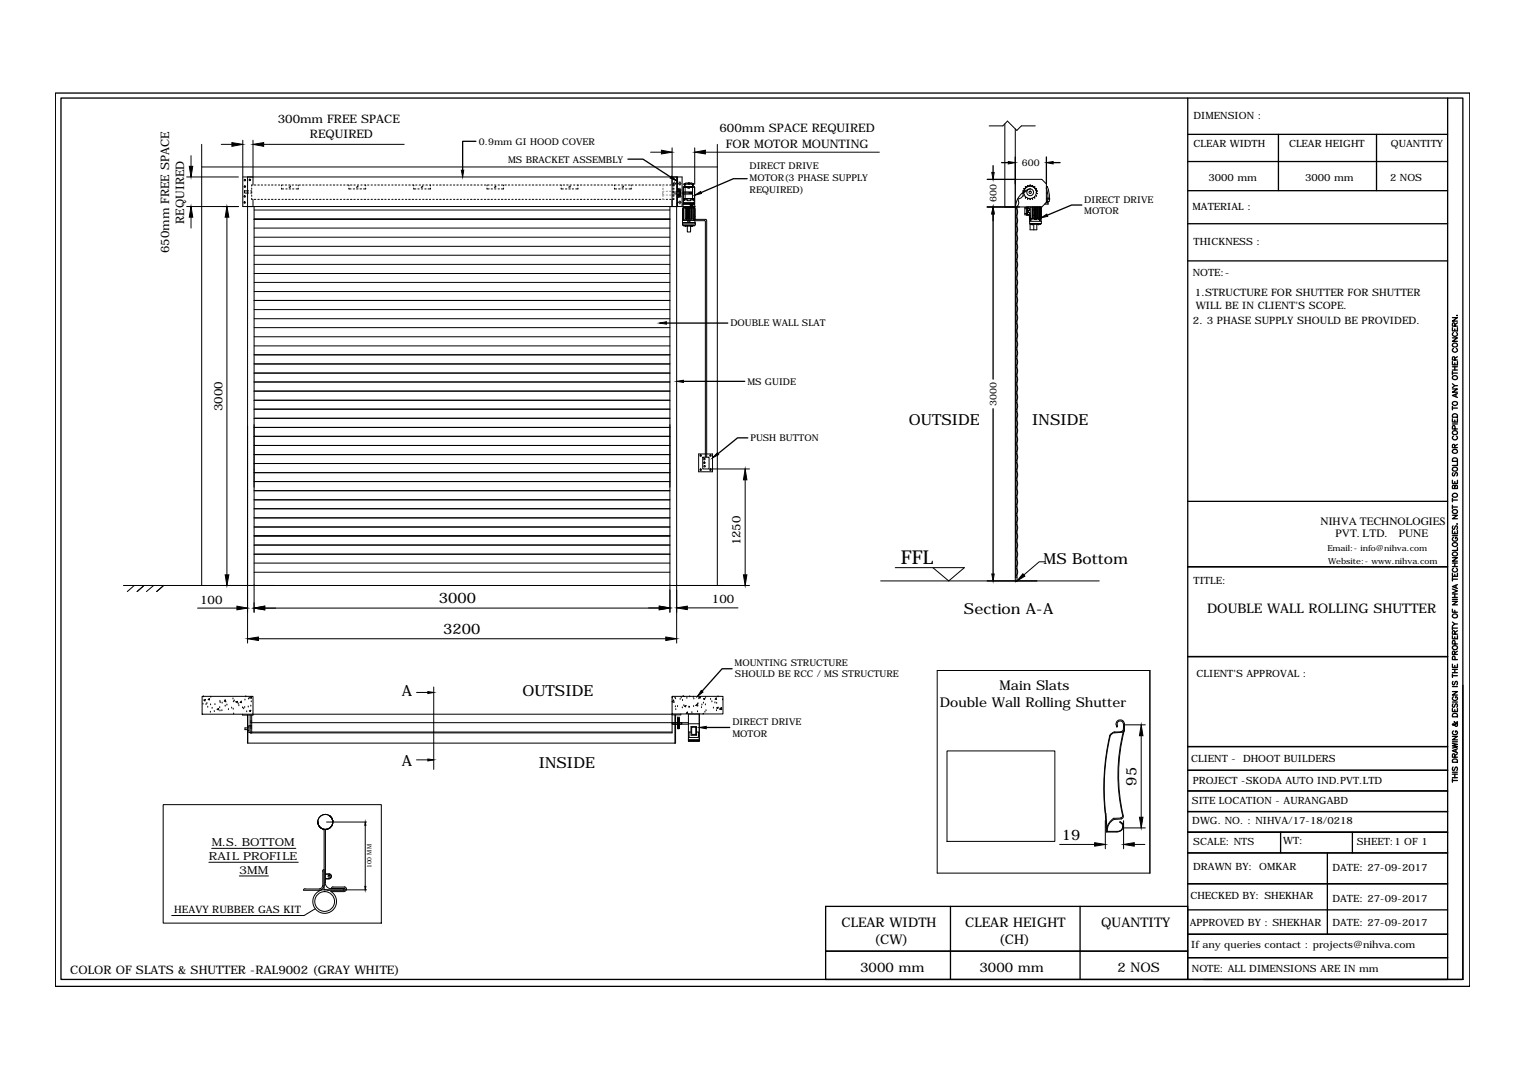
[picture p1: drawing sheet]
<svg xmlns="http://www.w3.org/2000/svg" width="297mm" height="210mm" viewBox="0 0 297 210" stroke-linecap="round" stroke-linejoin="round" font-family="sans-serif">
<!-- layer: 0 -->
<g fill="none" stroke="#000" stroke-width=".19">
<path d="M36.3 34.5h10.1M37.2 30.3v2.1M39.3 28.1v85.9M39.3 32.5h100.3M43.1 28.1h2M47.3 27.3v7.1M47.3 34.5h85.5v5.7h-85.5zM47.6 37.2h.6v.4h-.6zM48.2 34.5v90.7M48.2 37.6h.2M48.2 37.2h.2M48.8 37.2h.2"/>
<path d="M49 36.6v.3M49 37.3v.2l-.2 .1M49 38v.2M49 38.6v.2h.1M49.1 36h-.1v.2M49.2 27.3v8.7M49.2 38.8v1.4M49.5 36h.3M49.5 38.8h.3M50.2 36h.3M50.2 38.8h.3M50.9 36h.2"/>
<path d="M50.9 38.8h.2M51.3 28.1h27.4M51.5 36h.3M51.5 38.8h.3M52.2 36h.3M52.2 38.8h.3M52.8 36h.3M52.8 38.8h.3M53.5 36h.3M53.5 38.8h.3M54.2 36h.3M54.2 38.8h.3"/>
<path d="M54.8 36.6v.2h.4M54.8 36v.2M54.9 36h.2M54.9 38.8h.2M55.5 36h.3M55.5 38.8h.3M55.6 36.8h.3M56.2 36h.3M56.2 38.8h.3M56.3 36.4l.1 .1M56.3 36.8h.3M56.4 36.3l.1 .1"/>
<path d="M56.5 36.4h.1M56.9 36h.2M56.9 38.8h.2M57 36.8h.2M57.5 36h.3M57.5 38.8h.3M58.1 36.6v.2h-.5M58.1 36v.2M58.2 36h.3M58.2 38.8h.3M58.9 36h.3M58.9 38.8h.3"/>
<path d="M59.5 36h.3M59.5 38.8h.3M60.2 36h.3M60.2 38.8h.3M60.9 36h.2M60.9 38.8h.2M61.5 36h.3M61.5 38.8h.3M62.2 36h.3M62.2 38.8h.3M62.9 36h.2M62.9 38.8h.2"/>
<path d="M63.6 36h.2M63.6 38.8h.2M64.2 36h.3M64.2 38.8h.3M64.9 36h.3M64.9 38.8h.3M65.5 36h.3M65.5 38.8h.3M66.2 36h.3M66.2 38.8h.3M66.9 36h.3M66.9 38.8h.3"/>
<path d="M67.5 36h.3M67.5 38.8h.3M67.9 36.6v.2h.4M67.9 36v.2M68.2 36h.3M68.2 38.8h.3M68.8 36.8h.2M68.9 36h.2M68.9 38.8h.2M69.4 36.4l.1 .1M69.4 36.8h.3M69.6 36.3l.1 .1"/>
<path d="M69.6 36h.2M69.6 38.8h.2M69.7 36.4h.1M70.1 36.8h.3M70.2 36h.3M70.2 38.8h.3M70.9 36h.3v.2M70.9 38.8h.3M71.2 36.6v.2h-.4M71.6 36h.2M71.6 38.8h.2M72.2 36h.3"/>
<path d="M72.2 38.8h.3M72.9 36h.3M72.9 38.8h.3M73.5 36h.3M73.5 38.8h.3M74.2 36h.3M74.2 38.8h.3M74.9 36h.3M74.9 38.8h.3M75.6 36h.2M75.6 38.8h.2M76.3 36h.2"/>
<path d="M76.3 38.8h.2M76.9 36h.3M76.9 38.8h.3M77.6 36h.2M77.6 38.8h.2M78.2 36h.3M78.2 38.8h.3M78.9 36h.3M78.9 38.8h.3M79.6 36h.3M79.6 38.8h.3M80.2 36h.3v.2"/>
<path d="M80.2 38.8h.3M80.5 36.6v.2h.5M80.9 36h.3M80.9 38.8h.3M81.3 36.8h.3M81.6 36h.2M81.6 38.8h.2M82 36.4l.1 .1M82 36.8h.3M82.1 36.3l.2 .1M82.3 36.4h.1M82.3 36h.2"/>
<path d="M82.3 38.8h.2M82.7 36.8h.2M82.9 36h.3M82.9 38.8h.3M83.6 36h.2M83.6 38.8h.2M83.8 36.6v.2h-.5M83.8 36v.2M84.3 36h.2M84.3 38.8h.2M84.9 36h.3M84.9 38.8h.3"/>
<path d="M85.6 36h.3M85.6 38.8h.3M86.2 36h.3M86.2 38.8h.3M86.9 36h.3M86.9 38.8h.3M87.6 36h.3M87.6 38.8h.3M88.3 36h.2M88.3 38.8h.2M88.9 36h.3M88.9 38.8h.3"/>
<path d="M89.6 36h.2M89.6 38.8h.2M90.3 36h.2M90.3 38.8h.2M90.9 36h.3M90.9 38.8h.3M91.6 36h.3M91.6 38.8h.3M92.3 36h.3M92.3 38.8h.3M92.9 36h.3M92.9 38.8h.3"/>
<path d="M93.6 36h.3M93.6 38.8h.3M94.3 36h.2M94.3 38.8h.2M94.8 36.6v.2h.4M94.8 36v.2M94.9 36h.3M94.9 38.8h.3M95.6 36h.3M95.6 36.8h.3M95.6 38.8h.3M96.2 36.4l.2 .1"/>
<path d="M96.3 36h.2M96.3 36.8h.2M96.3 38.8h.2M96.4 36.3l.1 .1M96.5 36.4h.1M97 36h.2M97 36.8h.2M97 38.8h.2M97.6 36h.3M97.6 38.8h.3M98 36.6v.2h-.4M98 36v.2"/>
<path d="M98.3 36h.3M98.3 38.8h.3M98.9 36h.3M98.9 38.8h.3M99.6 36h.3M99.6 38.8h.3M100.3 36h.3M100.3 38.8h.3M100.9 36h.3M100.9 38.8h.3M101.6 36h.3M101.6 38.8h.3"/>
<path d="M102.3 36h.2M102.3 38.8h.2M103 36h.2M103 38.8h.2M103.6 36h.3M103.6 38.8h.3M104.3 36h.3M104.3 38.8h.3M105 36h.2M105 38.8h.2M105.6 36h.3M105.6 38.8h.3"/>
<path d="M106.3 36h.3M106.3 38.8h.3M106.9 36h.3M106.9 38.8h.3M107.6 36h.3M107.6 38.8h.3M108.3 36h.3M108.3 38.8h.3M109 36h.2v.2M109 38.8h.2M109.2 36.6v.2h.5M109.6 36h.3"/>
<path d="M109.6 38.8h.3M110.1 36.8h.2M110.3 36h.3M110.3 38.8h.3M110.7 36.4l.1 .1M110.7 36.8h.3M110.9 36.3l.1 .1M111 36.4h.1M111 36h.2M111 38.8h.2M111.4 36.8h.2M111.6 36h.3"/>
<path d="M111.6 38.8h.3M112.3 36h.3M112.3 38.8h.3M112.5 36.6v.2h-.4M112.5 36v.2M113 36h.3M113 38.8h.3M113.6 36h.3M113.6 38.8h.3M114.3 36h.3M114.3 38.8h.3M115 36h.2"/>
<path d="M115 38.8h.2M115.6 36h.3M115.6 38.8h.3M116.3 36h.3M116.3 38.8h.3M117 36h.2M117 38.8h.2M117.7 36h.2M117.7 38.8h.2M118.3 36h.3M118.3 38.8h.3M119 36h.3"/>
<path d="M119 38.8h.3M119.6 36v.2M119.6 36.6v.2h.4M119.6 36h.3M119.6 38.8h.3M120.3 36h.3M120.3 38.8h.3M120.4 36.8h.3M121 36h.3M121 38.8h.3M121.1 36.4l.1 .1M121.1 36.8h.2"/>
<path d="M121.3 36.3v.1M121.3 36.4h.1M121.6 36h.3M121.6 38.8h.3M121.8 36.8h.2M122.3 36h.3M122.3 38.8h.3M122.9 36v.2M122.9 36.6v.2h-.5M123 36h.2M123 38.8h.2M123.7 36h.2"/>
<path d="M123.7 38.8h.2M124.3 36h.3M124.3 38.8h.3M125 36h.3M125 38.8h.3M125.7 36h.2M125.7 38.8h.2M126.3 36h.3M126.3 38.8h.3M126.6 29.6h2.1M127 36h.3M127 38.8h.3"/>
<path d="M127.6 36h.3M127.6 38.8h.3M128.3 36h.3M128.3 38.8h.3M129 36h.3M129 38.8h.3M129.7 36h.2M129.7 38.8h.2M130.4 36h.2M130.4 38.8h.2M130.8 28.8v9.9M130.8 38.8v1.4"/>
<path d="M131 36.2v-.2h.2v.2M131 38.6v.2h.2v-.2M131 37.5v-.2h.2v.2l.5 .1M131 38.2v-.2h.2v.2M131 36.6v.3M131.2 36.6v.3M131.7 34.5v90.7M131.7 35.6h.2M131.7 39.6h.2M131.9 34.5v5.7M132.9 37.4h1.9v.4h-1.9M132.9 37.3v.5"/>
<path d="M133 39.8l-.1 .4M133 36.4v3.2h2.2v-3.2M133 38.7h.1M133 36.4v2.3M133 38.7h2.2M133.1 36.4h.8h-.5v2.3h1.4v-2.3h-.5h.4v-.1h-1.3v.1h.5v.2M133.1 38.7h.1M133.1 38.7l.2 .1-.3 .2v.5h2.1v-.4M133.2 35.8l1.4-.2 .4 .2v.2l-.4-.1-1.4 .1zM133.2 35.8l-.1 .2h.2M133.2 36v.3h1.7v-.3M133.3 38.9h.4"/>
<path d="M133.4 38.7h1.4M133.4 35.9v.4M133.5 35.9l-.3 .1M133.7 38.7h.8v.4h-.8zM133.9 35.7l.1 .1zM134 35.6h.3v.3h-.3zM134.1 37.5l.6 .1zM134.2 36.6h-.3M134.3 35.7l.1 .1zM134.3 39.8h-1.4v-.2h2.3v.2h-.3M134.3 39.6h.6v.2h-.6zM134.3 39.6l.1 .2z"/>
<path d="M134.3 39.8h.6v.2h-.6zM134.4 39.8h.4zM134.4 39.8v.2M134.5 38.9h.4M134.6 35.9l.4 .1M134.8 39.6l.1 .2zM134.8 35.9v.4M134.8 39.8v.2M134.9 36v.3M135 35.8l.1 .2h-.2M135 38.7l-.2 .1 .3 .3M135.1 38.7h.1"/>
<path d="M135.1 36.4h-.8v.2M135.2 36.4h-2.2M135.2 36.4v2.3M135.2 39.8l.1 .4M135.2 28.8v7.1M137.3 29.6h33.9M139.6 28.1v85.9M192.5 24.5h2.7l.9-.9 1.8 1.8 .9-.9h2.7M195.6 24.1v16.2h7.2l.9-.9v-3.6l-.9-.9h-5.2M197.6 25.1v88.1h.4v-72.9M198.1 38.8a1.08 1.08 0 0 1-.4 1.6M199.1 37.2l.2 .2-.2 .3"/>
<path d="M199.1 37.7l.3 .1-.1 .3M199.3 36.8l.1 .3-.3 .1M199.3 38.2h.3v.4l.3-.1 .1 .3M199.6 36.4v.3h-.3M200 38.7v.1M200 36.1l-.1 .3h-.3M200 38.8l.3-.2 .2 .3M200.1 36.8a1.1 1.1 0 0 1-.9 .6 1.08 1.08 0 0 1-1.1 1.3M200.5 36l-.2 .3-.3-.2M200.5 38.8h.1M200.5 36.1h.1M200.5 36.8a3.9 3.9 0 0 0-2.8 3.6"/>
<path d="M200.5 36l.2 .3 .3-.2M201 38.8l-.3-.2-.2 .3M201 36.1l.1 .3 .3-.1M201.4 38.5h-.3l-.1 .2M201.4 38.6h.1M201.4 36.4h.1M201.4 36.4v.3h.3M201.7 38.2h-.3v.3M201.7 36.8l-.1 .3 .3 .1-.2 .2 .2 .3M201.7 36.7h.1M201.8 38.1l-.1 .1M201.8 37.4a1.25 1.25 0 0 0-1.3-1.2 1.25 1.25 0 0 0-1.2 1.2"/>
<path d="M201.9 37.7l-.3 .1 .1 .3M201.9 37.7h.1M203.6 39.5h.4v.3h-.7M203.6 36.6l.3 .7 .1 1.2M203.7 38.6h.6v.2h-.6M203.7 36.3h.2M203.7 39.2h.5M203.8 36.3l.4 1.3 .1 1M203.9 39.3v.2M204 38.8l-.1 .4M204.1 39.2l-.4 .1M204.3 38.8l-.1 .4"/>
<path d="M36.3 40.2h10.1M37.2 42.3v2.1M44.2 42.3v69.6M49.5 40.2v79M49.5 40.9h80.9M49.5 58.5h80.9M49.5 42.7h80.9M49.5 56.8h80.9M49.5 55h80.9M49.5 53.3h80.9M49.5 51.5h80.9M49.5 49.7h80.9"/>
<path d="M49.5 48h80.9M49.5 46.2h80.9M49.5 44.4h80.9M130.4 40.2v79M132.9 42.9h2.4v.5h-2.4h2.5v.5h-2.5zM132.9 42.9h2.3M132.9 40.2v.2h2.4v-.2M132.9 40.2h2.4M133 43.8h2.2v.2h-2.2zM133 40.3h.4v.1h-.4zM133 40.3l.1 .1zM133.1 40.6v2.1"/>
<path d="M133.1 40.6h-.2v2.1l.2 .1M133.1 40.4v2.5l-.2-.1v-2.2l.2-.1M133.3 40.3l.1 .1zM133.4 44l.2 .1zM133.4 40.2h1.4v.2h-1.4zM133.4 40.5h1.4v2.2h-1.4zM133.6 40.5v2.2v-2.2M133.8 44h.6v1.2h-.6zM133.9 42.9h.4v.2h-.4zM133.9 40.5v2.2zM133.9 42.9l.1 .2zM134 40.5l.1 2.2z"/>
<path d="M134.2 42.9l.1 .2zM134.3 40.5v2.2zM134.4 40h.4M134.5 40.5l.1 2.2zM134.6 44l.2 .1zM134.8 40.3h.4v.1h-.4zM134.8 40.3l.1 .1zM135 40.6l.1 .1-.1 2M135 40.6h.2v2.1l-.2 .1M135 40.4v2.5l.3-.1v-2.2l-.3-.1M135.1 40.3l.1 .1zM135.3 42.7h2.1l.1 .2"/>
<path d="M135.3 43h1.8M137.1 42.9l.2 .2M137.3 43.1v45.9M137.6 42.9v46.1M197.7 49a1.08 1.08 0 0 1 0 1.7 1.08 1.08 0 0 1 0 1.7 1.13 1.13 0 0 1 0 1.7M197.7 54.2a1.08 1.08 0 0 1 0 1.7 1.08 1.08 0 0 1 0 1.7M197.7 57.6a1.08 1.08 0 0 1 0 1.7 1.08 1.08 0 0 1 0 1.7M197.7 40.4a1.08 1.08 0 0 1 0 1.7 1.08 1.08 0 0 1 0 1.7M197.7 43.8a1.08 1.08 0 0 1 0 1.7M197.7 45.6a1.08 1.08 0 0 1 0 1.7 1.08 1.08 0 0 1 0 1.7M197.7 40.4v72M197.7 40.5h.1"/>
<path d="M199.5 41.6h.3M199.5 40.6h.3M199.8 40.4h-.3v1.4h.3M199.8 40.3v1.6h.8M200 40.3v1.6M200.2 40.3v.3M200.2 41.1v.2M200.2 41.8v.1M200.4 42.6v.9h2.3v-.4M200.4 42.6h2.3M200.5 42.6h.2v.2h-.2zM200.5 41.9v.5l.1 .1"/>
<path d="M200.5 42.5l-.1 .1M200.5 43.5v1.2h1.3v-1M200.5 42.8h.2zM200.5 42.8l.2 .2zM200.5 41.9l.1 .5M200.6 40.3v2.3l-.2-.1v-.6M200.8 43.7l.3 .1zM200.9 43.7h.1M200.9 40.3v2.3M201 40.3v2.3M201.1 40.3v2.3M201.2 43.7v1"/>
<path d="M201.3 40.3v.5M201.3 40.9v1M201.3 42v.6M201.4 40.3v.5M201.4 40.9v1M201.4 42v.6M201.4 42.6h.4v.2h-.4zM201.5 40.3v2.3M201.6 40.3v2.3M201.7 40.3v2.3M201.9 40.3v2.1M201.9 42.5v.1"/>
<path d="M202 40.3v2.1M202 42.5v.1M202 43.7l.2 .1zM202.2 42.6h.3v.2h-.3zM202.2 40.3v2.3M202.3 42.8h.2zM202.3 40.3v2.3M202.4 42.8l.1 .2zM202.4 40.3v2.3M202.5 40.3l.2 .1v2.1l-.2 .1zM202.5 40.4v2M202.5 40.3l.1 .1v2l-.1 .1"/>
<path d="M202.6 43.5v.2h-2.1M202.7 40.3v2.8h-2.3M49.5 67.4h80.9M49.5 65.6h80.9M49.5 63.8h80.9M49.5 62.1h80.9M49.5 60.3h80.9M49.5 79.7h80.9M49.5 77.9h80.9M49.5 76.2h80.9M49.5 74.4h80.9M49.5 72.6h80.9"/>
<path d="M49.5 70.9h80.9M49.5 69.1h80.9M197.7 61a1.08 1.08 0 0 1 0 1.7M197.7 62.8a1.08 1.08 0 0 1 0 1.7M197.7 64.5a1.08 1.08 0 0 1 0 1.6M197.7 66.2a1.08 1.08 0 0 1 0 1.7 1.08 1.08 0 0 1 0 1.7M197.7 69.6a1.08 1.08 0 0 1 0 1.7M197.7 71.4a1.08 1.08 0 0 1 0 1.6 1.08 1.08 0 0 1 0 1.7M197.7 74.8a1.08 1.08 0 0 1 0 1.7M197.7 76.5a1.08 1.08 0 0 1 0 1.7M197.7 78.2a1.08 1.08 0 0 1 0 1.7M197.7 79.9a1.08 1.08 0 0 1 0 1.7 1.08 1.08 0 0 1 0 1.7"/>
<path d="M49.5 99.1h80.9M49.5 97.3h80.9M49.5 95.5h80.9M49.5 93.8h80.9M49.5 92h80.9M49.5 90.3h80.9M49.5 88.5h80.9M49.5 86.7h80.9M49.5 85h80.9M49.5 83.2h80.9M49.5 81.4h80.9M136 88.4h2.7v3.5h-2.7z"/>
<path d="M136.8 89h1.2v2.3h-1.2zM138.2 91.3h7.7M145 93.4v18.5M197.7 83a1.08 1.08 0 0 1 0 1.7M197.7 84.7a1.08 1.08 0 0 1 0 1.7 1.08 1.08 0 0 1 0 1.7M197.7 88.2a1.08 1.08 0 0 1 0 1.7M197.7 89.9a1.08 1.08 0 0 1 0 1.7 1.08 1.08 0 0 1 0 1.7M197.7 93.3a1.08 1.08 0 0 1 0 1.7 1.08 1.08 0 0 1 0 1.7M197.7 96.8a1.08 1.08 0 0 1 0 1.6M197.7 98.5a1.08 1.08 0 0 1 0 1.7 1.08 1.08 0 0 1 0 1.7M24 114h121.9M26.1 114l-1.3 1.2"/>
<path d="M28 114l-1.3 1.2M29.9 114l-1.4 1.2M31.8 114l-1.3 1.2M38.5 118.4h7.6M49.5 111.4h80.9M49.5 109.6h80.9M49.5 107.9h80.9M49.5 106.1h80.9M49.5 104.4h80.9M49.5 102.6h80.9M49.5 100.8h80.9M51.5 118.4h76.8"/>
<path d="M126.3 118.4h2M133.8 118.4h9.9M171.4 113.1h42.6M174.3 110.5h13.4l-3 2.6-3.1-2.6M197.6 112.4h.4M197.7 101.9a1.08 1.08 0 0 1 0 1.7 1.08 1.08 0 0 1 0 1.7M197.7 105.3a1.08 1.08 0 0 1 0 1.7M197.7 107.1a1.08 1.08 0 0 1 0 1.7 1.08 1.08 0 0 1 0 1.7M197.7 110.5a1.08 1.08 0 0 1 0 1.7M203.4 109.4h-1.1l-3 2.5M39.3 135.6h9.9v3.5h-9.9zM39.5 137.1h.1"/>
<path d="M39.6 135.7h.1M39.7 136.3l.3-.1-.1 .3zM40.1 137.2h.1M40.3 137h.1M40.4 137.7h.1M40.5 136.2l.2-.2 .1 .3zM41 138.7h.1M41 137.2h.1M41 135.8h.1M41.3 137.9h.1M41.7 138.6h.1M41.8 137.2h.1"/>
<path d="M42.3 138.1l.3-.1-.1 .2zM42.8 137.8h.1M42.8 138.4h.1M42.8 136.6h.1M42.9 136.8h.1M43.2 138.4h.1M43.2 136.9h.1M43.8 137.5h.1M43.8 136.3l.1 .2h-.2zM44 136.7h.1M44.2 137.3h.1M44.5 138.2h.1"/>
<path d="M45.1 137.9h.1M45.4 136.1h.1M45.4 138.1h.1M45.4 136.7h.1M45.5 139h.1M45.6 136.5h.1M45.9 136.7l.3-.1v.2zM46.4 137.1h.1M46.5 137.4h.1M47 136.5v.3h-.2zM47.2 137.8h.1M47.2 139.1v.1h2v-.1h81.6"/>
<path d="M47.4 138h.1M47.6 137.8h.1M47.7 136.3h.1M47.9 135.7h.1M48 138.6h.1M48.2 139.2v5.5M48.3 137.7h.1M48.4 136.1h.1M48.5 138.4l.3-.1-.1 .3zM48.8 137.5h.1M48.9 135.6l-.3 .3 .4 .1-.1-.4M48.9 136.7h.1"/>
<path d="M49 139.2v3.5M50.3 124.4h79.3M81.1 134.8h2.2M84.4 133.8v16M130.8 135.6h9.9v3.4h-9.9zM130.8 139v3.7h-82.1v-3.5M130.8 135.7l.2-.1-.2 .2M131.1 136.3l.1 .4h-.4zM131.4 135.9h.1M131.4 139.2v5.5M131.5 137.6h.1M131.5 136.1h.1"/>
<path d="M131.5 139.2v5.5h-83.3v-5.5M131.5 138.2h.1M131.9 137.6h.1M131.9 140h.3M131.9 139.9h.3M131.9 139.8h.1M132.2 139.8h.1M132.4 136.2h.1M132.5 139v.2h-1.7M132.6 135.9h.1M132.8 137.8h.1M132.9 136.4h.1"/>
<path d="M133 135.6h.1M133 135.6h.2M133.1 137.4h.1M133.2 137.5l.3-.1-.1 .2zM133.7 136h.1M133.8 138.6v.3h-.2zM134 139h2.1M134.1 137.7h.1M134.2 137.7h.1M134.3 135.7h.1M134.7 138.8h.1M134.9 135.8h.1"/>
<path d="M135 137.6h.1M135.1 136.1h.1M135.4 137.4l.4-.4v.5zM135.8 138.6h.1M135.9 137h.1M136 136.1h.1M136.3 135.6v.3h-.2zM136.5 137.8h.1M136.6 137.3h.1M136.8 139l.1-.1v.1M136.9 136.9h.1M136.9 136.1l.3-.1-.1 .2z"/>
<path d="M137.2 138.7h.1M137.3 137.2h.1M137.3 135.8h.1M137.4 138.4h.1M138.3 136.2h.1M138.6 136.7h.1M138.9 137.9h.1M139.2 136.9h.1M139.4 135.9l.1 .3-.3-.1zM139.5 138.4h.1M139.5 136.9h.1M139.5 137.8l.3-.1-.1 .3z"/>
<path d="M139.8 135.7h.1M140.1 138.1l.3-.3 .1 .4zM140.2 138h.1M140.6 136.3h.1M182.4 130.6h41.4v39.4h-41.4zM31.8 156.7h42.4v23h-42.4zM48.2 141.7h-.5v.4h.5M48.2 141.6h.2M48.2 142.2h.2M48.7 141.8h.3M48.7 140.4h.3M48.7 140.7h82.1"/>
<path d="M48.7 141.5h.3M48.8 142.7h.1M49 141.3h-.6v1.3h.3M49 142.5h81.8M64.1 158.8a1.46 1.46 0 0 1-.1 2.5 1.46 1.46 0 0 1-2.1-1.3M81.1 148h2.2M130.8 140.7v.3h1.1v-1.2h.3v1.2h.5v-.3h-.5v1.2h-.3v-1.2zM131.9 141.3h.3M131.9 141.8h.3M131.9 140.1h.3M131.9 140.3h.3M131.9 140.4h.3"/>
<path d="M131.9 140.6h.3M131.9 140.8h.3M131.9 141h.3M131.9 141.1h.3M131.9 141.4h.3M131.9 141.6h.3M131.9 140.9h.3M131.9 141.5h.3M134 140.7h-3v.3h3M184.3 146.2h21v17.6h-21zM215.2 158.4l.2 3.6h2.1M215.2 159.8v5.5"/>
<path d="M215.3 158.4l.2 3.5h2a.99 .99 0 0 0 .9-1.5M216 143.2a46 46 0 0 0-.9 15.1M216.1 143.3a44.7 44.7 0 0 0-.9 15M216.9 159.6a2.39 2.39 0 0 0-1.4 2.3M217 142.5l-.6 .3-.4 .4M217 142.6l-.5 .2-.4 .5M217.2 141.2a.83 .83 0 0 1 .8-1 .83 .83 0 0 1 .9 .9v1.2M217.3 141.2l.1 .3M218.1 159.3h-1.3a3.1 3.1 0 0 0-1.4 2M218.3 142.5h-1.3M218.3 159.5l-1.4 .1M218.5 142.5l.3-.2a34.4 34.4 0 0 0-.2 16.5"/>
<path d="M218.5 142.6l-1.6 .1M218.5 158.7a.44 .44 0 0 1-.4 .6M218.6 142.1l-.4 .4M218.7 158.9a.44 .44 0 0 1-.4 .5M218.7 141a.64 .64 0 0 0-.9-.6 .64 .64 0 0 0-.3 1l-.1 .2-.1-.1M218.7 142.3a34.4 34.4 0 0 0-.2 16.4M218.7 141v1.2M218.7 159.8v5.5M218.9 141.1h4M222.1 143.3v15.8M40.7 167.9h17.4M41.2 165.2h16.4"/>
<path d="M46.6 170.6h5.7M59.1 173.4h3.1M59.4 173.1h2.8M59.4 173.1h-.2l-.1 .2M61.4 177l-2.2 1.3h-25.8M61.9 160.1h.1M62.5 161.2a1.46 1.46 0 0 1 .2-2.5 1.46 1.46 0 0 1 2.1 1.3 1.46 1.46 0 0 0-2.2-1.2 1.46 1.46 0 0 0 0 2.5M62.8 172.4a.61 .61 0 0 1-.6 .7M62.8 169.6v2.9M62.9 161.4l.1 .2 .1 11.7h3.8M63 172.4a.87 .87 0 0 1-.8 .9M63.1 169.3l-.2 .1-.1 .3"/>
<path d="M63.3 171.9a1.21 1.21 0 0 0 .8 1.1h2.9M63.3 170.2h.7a.4 .4 0 0 1 .4 .4 .4 .4 0 0 1-.4 .4l-.7 .1M63.3 161.5v10.4M63.3 170.2h.8M63.3 171.2h.8M63.6 160.1h7.7M63.8 173.3a2.31 2.31 0 0 0-2.9 2.6 2.31 2.31 0 0 0 3.6 1.5 2.31 2.31 0 0 0-.1-3.8M63.8 173.4h3.2M64 170.1a.49 .49 0 0 1 .5 .5 .49 .49 0 0 1-.5 .5M64.4 173.6h2.6M64.8 172.7l-.3 .3M64.8 160h.1"/>
<path d="M64.8 172.7h2.2M66.7 173l.2 .2M67 172.9l.2 .2-.2 .2M67 172.7a.44 .44 0 0 1 .5 .4 .44 .44 0 0 1-.5 .5M67.2 173.3h4.1M71.1 160.7v11.9M206.3 164.4h6.8M217.9 160.1l.1-.1 .6 .4M218 160.1l.4 .3M218.5 160.3a1.12 1.12 0 0 1-1.1 1.7M218.8 161.2h4.1M220.8 164.4h2.1"/>
<circle cx="47.6" cy="39.4" r=".15"/>
<circle cx="47.6" cy="38.2" r=".15"/>
<circle cx="47.7" cy="35.1" r=".15"/>
<circle cx="47.7" cy="36.3" r=".15"/>
<circle cx="48.6" cy="35" r=".15"/>
<circle cx="131.3" cy="35.8" r=".19"/>
<circle cx="132.3" cy="35.8" r=".19"/>
<circle cx="132.3" cy="39.4" r=".19"/>
<circle cx="132.3" cy="38.2" r=".19"/>
<circle cx="132.3" cy="37" r=".19"/>
<circle cx="133.1" cy="38.8" r=".11"/>
<circle cx="133.1" cy="38.8" r=".06"/>
<circle cx="134.1" cy="36.5" r=".06"/>
<circle cx="134.1" cy="35.7" r=".06"/>
<circle cx="135" cy="38.8" r=".11"/>
<circle cx="135" cy="38.8" r=".06"/>
<circle cx="200.5" cy="37.4" r=".66"/>
<circle cx="200.5" cy="37.4" r=".23"/>
<circle cx="200.2" cy="40.8" r=".19"/>
<circle cx="200.2" cy="40.8" r=".23"/>
<circle cx="200.2" cy="41.6" r=".23"/>
<circle cx="201.3" cy="40.8" r=".06"/>
<circle cx="201.3" cy="41.9" r=".06"/>
<circle cx="202" cy="42.4" r=".06"/>
<circle cx="136.4" cy="88.7" r=".15"/>
<circle cx="136.4" cy="91.5" r=".15"/>
<circle cx="137.1" cy="90.1" r=".15"/>
<circle cx="137.1" cy="89.4" r=".15"/>
<circle cx="137.2" cy="90.8" r=".15"/>
<circle cx="138.3" cy="88.7" r=".15"/>
<circle cx="138.3" cy="91.5" r=".15"/>
<circle cx="63.2" cy="175.5" r="1.93"/>
<circle cx="64" cy="170.6" r=".19"/>
</g>
<g fill="#000" stroke="#000" stroke-width=".19">
<path d="M36.8 32.4h.7l-.3 2.1zM45.1 27.8l2.2 .3-2.2 .4zM49.2 28.1l2.1-.3v.7zM89.8 33.1h.5l-.2 1.4zM128.7 29.3l2.1 .3-2.1 .4zM130.7 34.3l1 .9-1.3-.5zM135.2 38l1.2-.7 .1 .4zM135.2 29.6l2.1-.3v.7zM193.1 33.6h.4l-.2 1.3zM196.3 31.5l1.3 .2-1.3 .2zM203.7 31.7l1.3-.2v.4zM37.2 40.2l.3 2.1h-.7z"/>
<path d="M44.2 40.2l.3 2.1h-.7zM193.3 40.3l.2 1.4h-.4zM202.6 42.4l1.2-.7 .1 .4zM128.4 62.9l1.3-.2v.4zM131.7 74.3l1.3-.3v.5zM139.6 88.2l.3 .3-1.2 .7zM145 91.3l.4 2.1h-.7zM43.8 111.9h.7l-.3 2.1zM46.1 118l2.1 .4-2.1 .3zM49.5 118.4l2-.4v.7zM128.3 118l2.1 .4-2.1 .3zM131.7 118.4l2.1-.4v.7z"/>
<path d="M144.7 111.9h.7l-.4 2.1zM193.1 111.8h.4l-.2 1.3zM199.1 111.7l.4 .5-1.5 .9zM48.2 124.4l2.1-.4v.7zM83.3 134.7l1.1 .1-1.1 .2zM129.6 124l2.1 .4-2.1 .3zM136.5 134.5l.3 .2-1 .9zM83.3 147.8l1.1 .2-1.1 .2zM136.1 141.6l1.4-.2v.5zM222.1 141.1l.4 2.2h-.7zM221.8 159.1h.7l-.4 2.1zM71.1 160.1l.1 .6h-.2z"/>
<path d="M71 172.6h.2l-.1 .7zM213.1 164.1l2.1 .3-2.1 .4zM218.7 164.4l2.1-.3v.7z"/>
</g>
<!-- layer: WALL -->
<path d="M134 139v5.3M136.1 139v5.3h-2.1h2.1zM134 144.3h2.1M134 144.2h2.1M134 144h2.1M134 140.9h2.1M134.5 141.5h1.1v1.7h-1.1zM134.5 142.5h-.4v1.1h1.8v-1.1h-.3M134.6 141.6h.8v1.4h-.8zM135.6 141.5v1.7" fill="none" stroke="#000" stroke-width=".19"/>
<!-- layer: 0 -->
<g fill="none" stroke="#4c4c4c" stroke-width=".19">
<path d="M131 35.8h.5M131.3 35.4v.2M131.3 35.7v.1M131.3 35.9v.2M132 35.8h.6M132.1 37h.5M132.1 38.2h.5M132.1 39.4h.5M132.3 35.3v.3M132.3 35.7v.4M132.3 36.6v.2M132.3 36.9v.4"/>
<path d="M132.3 37.8v.3M132.3 38.1v.4M132.3 39.1v.7"/>
</g>
<path d="M129.1 37.3h.1M129.3 37.3h-.3v.6l.3 .1M129.7 37.3h.2M129.7 38h.2M130.3 37.3h.3M130.3 38h.3M131 37.3h3.8v.6l-3.8 .1M131.2 37.3h.1M134.8 37.5h-2.2v.2h2.2" fill="none" stroke="#959595" stroke-width=".19"/>
<path d="M129 36.1v.1M129 36.7v.2M129 37.6v-.3h.1v.3M129 38v.2M129 38.7v.1M129 37.9h.1M129.1 36.1v.1M129.1 36.7v.2M129.1 38v.2M129.1 38.7v.1" fill="none" stroke="#b2b2b2" stroke-width=".19"/>
<g fill="none" stroke="#000" stroke-width=".25">
<path d="M10.8 18.1h275.3v174h-275.3zM11.9 19.1h272.8v171.6h-272.8zM231.2 19.1v171.6h50.6v-171.6M92.6 27.5h-2.5v5.6M122.2 31h3l5.4 3.5M131.9 36.7h.1v1.7h-.1zM131.9 36.9h.1M131.9 37.1h.1M131.9 38.1h.1M131.9 38.3h.1M131.9 37.3h.5M131.9 37.9h.5"/>
<path d="M132 37h.3v1.2h-.3M132.3 37.3h.1v.7h-.4M132.3 37.6h.1M145.4 34.8h-2.6l-6.3 2.7M192.2 34.9h5.5M193.3 32.3v1.3M195 31.7h1.3M197.6 30.6v5.2M203.7 30.6v5.2M205 31.7h1.3M210.6 39.9h-2l-4.8 2M231.2 26.2h50.6"/>
<path d="M231.2 37.1h50.6M231.2 31.5h50.6M248.8 26.2v10.9M267.9 26.2v10.9M192.2 40.3h6.2M193.3 41.7v32.1M231.2 43.6h50.6M231.2 50.8h50.6M129.7 62.9h12M133 74.3h12M193.3 79.6v32.2M282.7 75.7h1l-1 .7h1"/>
<path d="M282.7 70.4v.6h1v-.6M282.7 65.8h1l-1 .7h1M282.7 63.8v.6h1v-.6M282.7 61.8h1l-1 .7h1M282.7 72.3v.7M282.7 79.1v.7M282.7 79.5h1M282.7 74.7l.5 .4M282.7 72.6h1M282.7 72.1h1M282.7 71.4h1M282.9 67.9a.42 .42 0 0 0 0 .6 .42 .42 0 0 0 .6 0 .42 .42 0 0 0 0-.6"/>
<path d="M282.9 64.8a.42 .42 0 0 0 0 .6 .42 .42 0 0 0 .6 0 .42 .42 0 0 0 0-.6M283.2 70.1l-.1-.5-.3-.1-.1 .6h1M283.2 63.5l-.1-.6h-.3l-.1 .6h1M283.2 64.1v.3M283.2 70.7v.3M283.2 71.4v.7M283.4 76.8v.4M283.6 61.4h.1M283.7 76.6l-1 .4 1 .4M283.7 75.1h-.5l-.5 .4M283.7 69.5l-.5 .3M283.7 62.9l-.5 .3"/>
<path d="M145.6 85.3h-2l-3.8 3M231.2 97.6h50.6M282.7 93.5v.6h1v-.6M282.7 81.5v.7h1v-.7M282.7 97v.7M282.7 98.4v.7M282.7 98.7h1M282.7 97.4h1M282.7 82.6h1M282.8 80.8a.53 .53 0 0 1 .9 .1v.3h-1zM282.8 92l-.1 .2 .1 .5 .3-.1 .2-.5 .1-.1 .3 .2-.1 .5M282.8 89.2h.8l.1 .6h-1z"/>
<path d="M282.9 84.9a.42 .42 0 0 0 0 .6 .42 .42 0 0 0 .6 0 .42 .42 0 0 0 0-.6M283.2 94.7l.2-.2 .3 .2v.4h-1l.1-.6 .3 .1 .1 .5M283.2 87.2l-.1-.6h-.3l-.1 .6h1M283.2 81.8v.4M283.2 93.8v.3M283.2 83.5v-.5l-.3-.2-.2 .3v.4h1M283.7 90v.6h-1M283.7 86.5l-.5 .3M192.2 113.1h9.6M231.2 110.4h50.6M282.7 118.6v.6h1M282.7 117.1h1l-1 .7h1"/>
<path d="M282.7 114.7l1 .4-1 .3M282.7 111.6v.6h1v-.6M282.7 108.6h1l-1 .7h1M282.7 103.3v.6h1v-.6M282.7 100.3h1l-1 .7h1M282.7 112.4v.7M282.7 116.7h1M282.7 116.3h1M282.7 115.7h1M282.7 112.8h1M282.7 110.3h1M282.7 109.6h1"/>
<path d="M282.7 104.3h1M282.8 102.4l-.1 .3 .1 .4 .3-.1 .2-.5 .1-.1 .3 .3-.1 .4M282.9 110.7a.42 .42 0 0 0 0 .6 .42 .42 0 0 0 .6 0 .42 .42 0 0 0 0-.6M282.9 104.6a.42 .42 0 0 0 0 .7 .42 .42 0 0 0 .6 0 .42 .42 0 0 0 0-.7h-.2v.3M283.2 103.5v.4M283.2 109.6v.7M283.2 111.8v.4M283.2 115.7v.6M283.2 118.8v.4M283.4 114v.4M283.6 102h.1M283.7 113.8l-1 .4 1 .4"/>
<path d="M283.7 106.6v.6h-1M142.5 130.2h-1.9l-3.9 4.4M281.8 127.8h-50.6h50.6M282.7 138v.6h1v-.6M282.7 134.7h1l-1 .6h1M282.7 129.3v.7h1v-.7M282.7 123.8v.6h1v-.6M282.7 122v.6M282.7 131.2v.7M282.7 136.7h1M282.7 133.7h1M282.7 131.6h1"/>
<path d="M282.7 131h1M282.7 130.3h1M282.7 122.3h1M282.7 121.1l.5 .4M282.8 139h.8l.1 .6h-1zM282.8 137l-.1 .3 .1 .4 .3-.1 .3-.6 .3 .3-.1 .4M282.8 132.7l-.1 .2 .1 .5 .3-.1 .3-.6 .3 .2-.1 .5M282.9 135.7a.42 .42 0 0 0 0 .6 .42 .42 0 0 0 .6 0 .42 .42 0 0 0 0-.6h-.2v.2M283.2 127.4l-.1-.5-.3-.1-.1 .6h1M283.2 123.5l-.1-.6h-.3l-.1 .6h1M283.2 124v.4M283.2 129.6v.4"/>
<path d="M283.2 130.3v.7M283.2 138.2v.4M283.2 128.4l-.1-.6h-.3l-.1 .6h1M283.2 125.4l-.1-.6h-.3l-.1 .6h1M283.7 121.5h-.5l-.5 .4M283.7 126.8l-.5 .3M283.7 122.8l-.5 .3M284.7 133.4v57.3h-50.5M137.5 141.6h4.5M231.2 145.4h50.6M231.2 150h50.6M231.2 154h50.6"/>
<path d="M231.2 158h50.6M282.7 144.7l1 .2-1 .3 1 .2-1 .3M282.7 143.4h1l-1 .7h1M282.7 152h1M282.7 151.6v.7M282.7 151.4h1M282.7 150.7h1M282.7 150.4h1M282.7 144.4h1M282.8 148a.57 .57 0 0 1 .9 .1v.3h-1zM282.8 149.4l-.1 .2 .1 .4 .3-.1 .3-.5 .3 .2-.1 .4M282.9 142.3a.42 .42 0 0 0 0 .6 .42 .42 0 0 0 .6 0 .42 .42 0 0 0 0-.6h-.2v.3"/>
<path d="M283.1 140.5v.1a.64 .64 0 0 1 .5 .8h-.3l-.4-.5-.2 .2 .1 .1h.3l.5-.4v-.3M283.2 147.4l-.1-.5-.3-.1-.1 .6h1M283.2 150.7v.7M283.4 146v.4M283.7 145.8l-1 .4 1 .4M283.7 146.8l-.5 .3M160.7 176.5h70.5v8.7h-70.5zM185 176.5v14.2M210.2 176.5v14.2M231.2 166.1h50.6M231.2 172.1h50.6M231.2 177.2h50.6"/>
<path d="M249.3 162.1v4M258.4 166.1v15.8M263.2 162.1v4M281.8 162.1h-50.6h50.6M160.7 185.2h70.5v5.5h-70.5zM231.2 181.9h50.6M231.2 186.5h50.6"/>
<circle cx="283.2" cy="78.5" r=".45"/>
<circle cx="283.2" cy="73.5" r=".46"/>
<circle cx="283.2" cy="67.2" r=".46"/>
<circle cx="283.2" cy="96.4" r=".46"/>
<circle cx="283.2" cy="99.6" r=".46"/>
<circle cx="283.2" cy="84.2" r=".46"/>
<circle cx="283.2" cy="91.4" r=".46"/>
<circle cx="283.2" cy="87.9" r=".46"/>
<circle cx="283.2" cy="107.9" r=".45"/>
<circle cx="283.2" cy="106" r=".45"/>
<circle cx="283.2" cy="119.9" r=".46"/>
<circle cx="283.2" cy="126.1" r=".46"/>
</g>
<path d="M131.7 37.6h.1M131.8 38.2h.1M131.8 37h.2M131.9 38.2h.1M131.9 37.6h.5M132 38.2h.1M132 37h.1M132.5 37.6h.1" fill="none" stroke="#4c4c4c" stroke-width=".25"/>
<text font-size="3.7" x="175.4" y="109.7">FFL</text>
<g font-size="3">
<text x="176.9" y="82.8">OUTSIDE</text>
<text x="200.9" y="82.8">INSIDE</text>
<text x="203.1" y="109.9">MS Bottom</text>
<text x="187.6" y="119.6">Section A-A</text>
<text x="78.2" y="135.5">A</text>
<text x="101.7" y="135.5">OUTSIDE</text>
<text x="78.2" y="149.2">A</text>
<text x="104.9" y="149.5">INSIDE</text>
</g>
<g font-size="2.8">
<text x="85.4" y="117.5">3000</text>
<text x="86.3" y="123.5">3200</text>
<text x="221.2" y="153" transform="rotate(-90 221.2 153)">95</text>
<text x="206.7" y="163.5">19</text>
</g>
<g font-size="2.6">
<text x="235" y="119.4">DOUBLE WALL ROLLING SHUTTER</text>
<text x="182.9" y="137.6">Double Wall Rolling Shutter</text>
<text x="194.6" y="134.3">Main Slats</text>
<text x="163.8" y="180.6">CLEAR WIDTH</text>
<text x="170.2" y="183.9">(CW)</text>
<text x="187.9" y="180.6">CLEAR HEIGHT</text>
<text x="194.4" y="183.9">(CH)</text>
<text x="214.3" y="180.6">QUANTITY</text>
<text x="167.4" y="189.4">3000 mm</text>
<text x="190.7" y="189.4">3000 mm</text>
<text x="217.5" y="189.4">2 NOS</text>
</g>
<g font-size="2.3">
<text x="54.1" y="23.9">300mm FREE SPACE</text>
<text x="60.3" y="26.8">REQUIRED</text>
<text x="140.1" y="25.8">600mm SPACE REQUIRED</text>
<text x="141.3" y="28.7">FOR MOTOR MOUNTING</text>
<text x="35.9" y="43.6" transform="rotate(-90 35.9 43.6)">REQUIRED</text>
<text x="32.9" y="49.3" transform="rotate(-90 32.9 49.3)">650mm FREE SPACE</text>
<text x="43.3" y="80.1" transform="rotate(-90 43.3 80.1)">3000</text>
<text x="144.2" y="106.2" transform="rotate(-90 144.2 106.2)">1250</text>
<text x="39" y="117.5">100</text>
<text x="138.6" y="117.5">100</text>
<text x="13.7" y="189.7">COLOR OF SLATS &amp; SHUTTER -RAL9002 (GRAY WHITE)</text>
</g>
<g font-size="2.2">
<text x="257.1" y="102.3">NIHVA TECHNOLOGIES</text>
<text x="260" y="104.6">PVT. LTD.</text>
<text x="272.3" y="104.6">PUNE</text>
<text x="40.7" y="167.4">RAIL PROFILE</text>
<text x="41.2" y="164.8">M.S. BOTTOM</text>
<text x="46.6" y="170.1">3MM</text>
</g>
<g font-size="2">
<text x="232.6" y="57.7">1.STRUCTURE FOR SHUTTER FOR SHUTTER</text>
<text x="232.2" y="63">2. 3 PHASE SUPPLY SHOULD BE PROVIDED.</text>
<text x="232.8" y="60.1">WILL BE IN CLIENT'S SCOPE.</text>
<text x="33.9" y="177.8">HEAVY RUBBER GAS KIT</text>
</g>
<g font-size="1.9">
<text x="232.3" y="23.1">DIMENSION :</text>
<text x="232.3" y="28.6">CLEAR WIDTH</text>
<text x="250.9" y="28.6">CLEAR HEIGHT</text>
<text x="270.7" y="28.6">QUANTITY</text>
<text x="235.2" y="35.3">3000 mm</text>
<text x="254.1" y="35.3">3000 mm</text>
<text x="270.6" y="35.3">2 NOS</text>
<text x="232.1" y="40.9">MATERIAL :</text>
<text x="232.3" y="47.7">THICKNESS :</text>
<text x="232.2" y="53.7">NOTE:-</text>
<text x="232.3" y="113.6">TITLE:</text>
<text x="232.9" y="131.8">CLIENT'S APPROVAL :</text>
<text x="231.9" y="148.3">CLIENT -</text>
<text x="242" y="148.3">DHOOT BUILDERS</text>
<text x="232.2" y="152.6">PROJECT -SKODA AUTO IND.PVT.LTD</text>
<text x="232" y="156.5">SITE LOCATION - AURANGABD</text>
<text x="232.1" y="160.5">DWG. NO. : NIHVA/17-18/0218</text>
<text x="232.3" y="164.5">SCALE: NTS</text>
<text x="249.8" y="164.3">WT:</text>
<text x="264.1" y="164.5">SHEET:1 OF 1</text>
<text x="232.3" y="169.5">DRAWN BY: OMKAR</text>
<text x="259.3" y="169.6">DATE: 27-09-2017</text>
<text x="231.7" y="175">CHECKED BY: SHEKHAR</text>
<text x="259.3" y="175.6">DATE: 27-09-2017</text>
<text x="231.6" y="180.4">APPROVED BY : SHEKHAR</text>
<text x="231.9" y="184.7">If any queries contact : projects@nihva.com</text>
<text x="259.3" y="180.4">DATE: 27-09-2017</text>
<text x="232" y="189.4">NOTE: ALL DIMENSIONS ARE IN mm</text>
</g>
<g font-size="1.8">
<text x="93.2" y="28.2">0.9mm GI HOOD COVER</text>
<text x="98.9" y="31.7">MS BRACKET ASSEMBLY</text>
<text x="145.9" y="33">DIRECT DRIVE</text>
<text x="145.9" y="35.3">MOTOR(3 PHASE SUPPLY</text>
<text x="198.9" y="32.3">600</text>
<text x="145.9" y="37.5">REQUIRED)</text>
<text x="193.9" y="39.4" transform="rotate(-90 193.9 39.4)">600</text>
<text x="211" y="39.5">DIRECT DRIVE</text>
<text x="211" y="41.7">MOTOR</text>
<text x="142.2" y="63.5">DOUBLE WALL SLAT</text>
<text x="145.5" y="74.9">MS GUIDE</text>
<text x="193.9" y="79" transform="rotate(-90 193.9 79)">3000</text>
<text x="146.1" y="85.9">PUSH BUTTON</text>
<text x="143" y="129.6">MOUNTING STRUCTURE</text>
<text x="143.1" y="131.9">SHOULD BE RCC / MS STRUCTURE</text>
<text x="142.6" y="141.2">DIRECT DRIVE</text>
<text x="142.6" y="143.5">MOTOR</text>
</g>
<g font-size="1.6">
<text x="258.4" y="107.3">Email:- info@nihva.com</text>
<text x="258.5" y="109.8">Website:- www.nihva.com</text>
</g>
<text font-size="1.2" x="72.3" y="169.1" transform="rotate(-90 72.3 169.1)">100 MM</text>
</svg>
